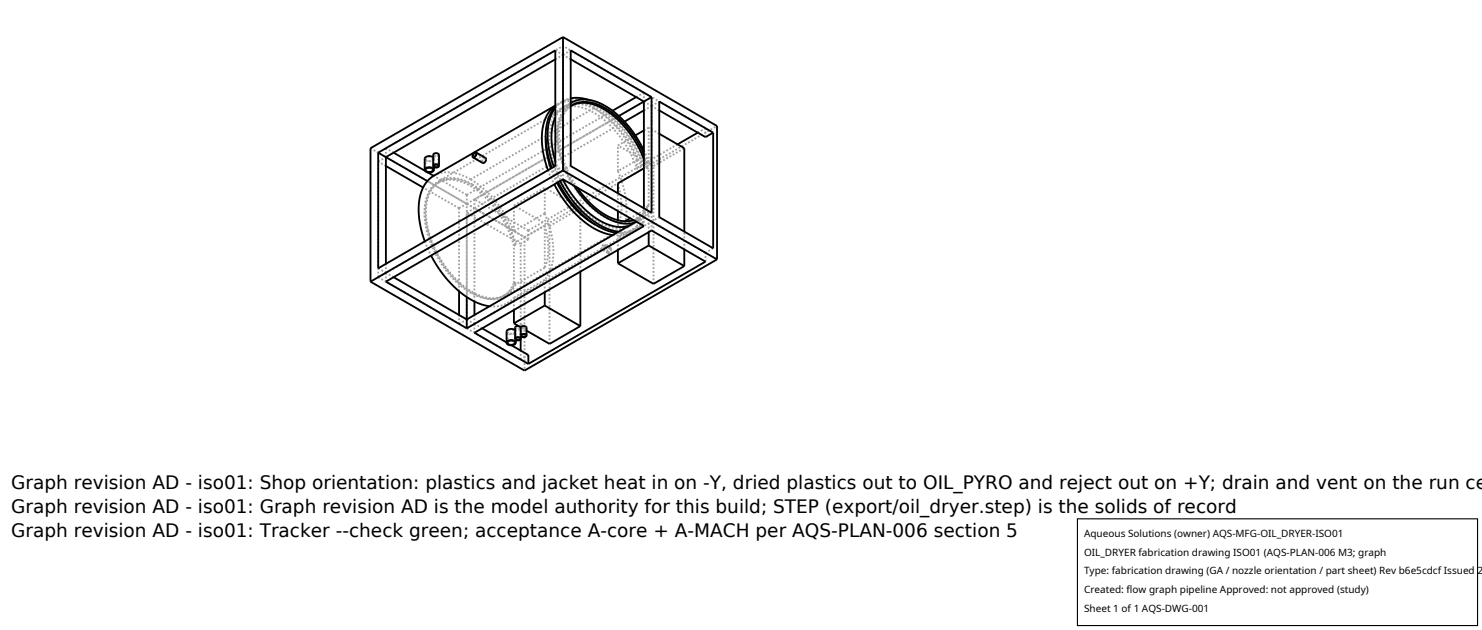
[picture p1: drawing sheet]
<svg xmlns="http://www.w3.org/2000/svg" width="212mm" height="90mm" viewBox="0 0 212 90" stroke-linecap="round" stroke-linejoin="round" font-family="sans-serif">
<g fill="none" stroke="#a0a0a0" stroke-width=".26" stroke-dasharray=".3 .3" stroke-linecap="butt">
<path d="M77.9 19.7l.2-1.2 .4-1.3 .6-.9 .9-.7M79.3 8.5l1.1-.7M79.3 7.2l1.1 .6M79.3 15.2l.8-.6M79.3 15.4l.5-.5 .6-.4M79.6 14.9l-.3 .2M80 15.6l1.2-.4 1.5 .1 1.7 .6 1.5 .9 1.6 1.4 1.4 1.9 1.2 1.9 .9 2.1M80.1 14.6l1.3-.4h1.4l1.6 .5 1.7 .9 1.7 1.4 1.4 1.6 1.3 1.9 1 2M80.4 14.5l1.1-.5M80.4 14.5l-.3 .1M80.4 6.6v1.2M80.4 7.8l1.1-.6"/>
<path d="M80.5 15.3l1.2-.4h1.5l1.8 .6 1.6 1.1 1.5 1.4 1.4 1.7 1.2 2 .8 2.1M80.5 15.3l-.5 .3M80.8 15.1l-.9 .7-.6 1M81.5 15l1.1-.4h1.1l1.2 .2 1.3 .7M81.5 15l-18.8 10.8M81.5 8.5l-1.1-.7M81.5 14.7l-.9 .8-.6 1.1-.3 1.4-.1 1.5 .2 1.7 .5 1.7 .7 1.8 1 1.8M81.5 14.7l-.7 .4M81.6 15.1h.1M81.8 15l-.2 .1M84 14.2l1.1 .5 1 .6 1.1 .8 1.2 1 1.1 1.3 .8 1.2 1.5 2.8M84.8 15.5l-17.6 10.1"/>
<path d="M84.8 15.5l-1.5-.7-1.4-.3h-1.3l-1 .4M86.2 15.5l2 1.4 1.8 2 1.5 2.4 .9 2.5M90.9 13.9l1.1-.7M92 13.2l-11.6-6.6M92 15.8l1.1-.7M92 13.2v1.3M92 18.6l.6-.4M92 14.5l1.1 .6M93.1 13.9v1.2M93.1 15.1l1.1-.6M94.2 15.8l-1.1-.7M94.2 19.1l-1.6-.9"/>
<path d="M99.7 18.9l1.1-.6M100.8 18.3l-7.7-4.4M100.8 19.6v-1.3M52.9 21.2l22 12.7M54 39.6v-16.5M54 39.6l11.6 6.6M54 23.1l1.1-.7M54 39.6l1.1-.7M54 38.3l1.1 .6M55.1 23.7l-1.1-.6M55.1 21.2l25.3-14.6M55.1 38.9v-1.2"/>
<path d="M55.1 38.9l25.3-14.6M55.1 38.9v1.3M55.1 21.2v1.2M56.2 21.8l-1.1-.6M56.2 39.6l-1.1-.7M60.7 34.5l.9 2M60.8 22.7l.3-.3 .6 .1M60.8 22.7v1.6M61.1 24.6l-.4-.2M61.7 22.5l.1 .2M61.8 22.7l-.1 .2-.3 .1-.4-.1-.2-.2M61.8 22.7v1.6"/>
<path d="M61.9 22.5l.1 .2M62 22.7l-.2 .2-.4 .1-.5-.1-.2-.2M62 22.7v1.1M62 22.1l.2-.2 .3 .1M62 22.1v1.6M62.5 22l.1 .1M62.5 26.1l-.8 .7-.6 .9-.4 1.3-.1 1.5 .1 1.4 .4 1.7 .6 1.7 .9 1.6 1 1.6 1.1 1.3 1.3 1.2 1.3 .9 1.3 .5 1.2 .3 1.1-.1 1-.3M62.6 22.1l-.3 .2-.3-.2M62.6 22.1v1.6M62.7 25.8l1-.3 1.1-.1 1.4 .3 1.2 .6M62.7 22.1l-.1 .2h-.3h-.3l-.1-.2M62.8 26l-.8 .6-.6 1-.4 1.2-.2 1.3 .1 1.6 .4 1.6 .6 1.8 .8 1.6 1 1.5 1.2 1.4 1.2 1.2 1.3 .9 1.4 .6 1.2 .3 1.1-.1 1-.4"/>
<path d="M62.8 26l-.3 .1M65.6 29.7l-5.2-2.9M65.6 29.7l1.1-.6M66.7 27.8l20.8-12M66.7 27.8l-4.8-2.7M66.7 30.4l1.1-.7M66.7 29.1l-5.7-3.2M66.7 29.1l21.7-12.5M66.7 27.8v1.3M66.7 29.1l1.1 .6M67.2 25.6l-1.4-.7-1.4-.3-1.3 .1-1.1 .4M67.4 26.3l2 1.5 1.7 2 1.5 2.4 1 2.4"/>
<path d="M67.6 22.4l1.4 .8M67.8 28.5l25.3-14.6M67.8 28.5v1.2M67.8 29.7l21.4-12.3M67.9 21.9l1.4 .7M69 23.2l.2-.1 .2-.3M69.3 22.6l-.3 .2v.4M69.3 22.6h-.2l-.2 .2-.1 .3 .1 .2M69.4 22.8l-.1-.2M73.4 33l-1.2-2.3-1.5-2.1-1.8-1.8-1.7-1.2M73.4 33v-3.7M73.4 35.1l-.8-2.2-1.1-2-1.3-1.8-1.6-1.5-1.6-1.1-1.6-.7-1.5-.1-.7 .1-.7 .3"/>
<path d="M73.4 29.3l4.4-2.5M73.6 35l-.2 .1M73.6 35v-.4M73.6 35l-.7-2.1-1.1-2-1.4-1.9-1.5-1.5-1.6-1.2-1.7-.6-1.6-.1-1.2 .4M74.4 34.8l-7.7-4.4M74.9 33.9v19M74.9 33.9l27.5-15.9M75.5 32.9l-7.7-4.4M75.5 32.9l21.3-12.3M75.5 34.2l-7.7-4.5M75.5 34.2l-1.1 .6M75.5 34.2v-1.3"/>
<path d="M77.8 30.5l.9 2.7 .2 1.4 .1 1.3v1.2l-.3 1.1-.4 1-.5 .8M77.8 30.5v-3.7M77.8 40l-4.4 2.5M77.8 30.5l-4.4 2.5M77.8 32.2l-4.2 2.4M77.8 38.2v-6M77.8 38.2l-4.2 2.4M77.8 32.2l.4 1.6 .1 1.7-.1 1.4-.4 1.3M78.3 24.3l.9 2M78.5 32.3l4.4-2.6M78.5 32.3l-5.1-3M79.3 23.7l1.1 .6"/>
<path d="M79.3 23l1.1 2.6M79.6 26.1l-.9-2M79.7 26l-.9-2M80 25.9l-.9-2.1M80.4 24.3v1.3M80.4 24.3v-16.5M80.4 24.3l1.1-.6M82.4 26.8l-1-1.7-.8-1.8-.5-1.7-.2-1.7v-1.5l.3-1.3 .5-1.1 .8-.8M82.9 38.8v-9.1M82.9 29.7l-5.1-2.9M86 35.7l-.1-.2 .1-.3 .2-.2 .2-.1M86 35.6v-.4l.3-.2"/>
<path d="M86.3 35l.1 .2M86.4 34.9l.1 .2M86.4 35.2l-.1 .3-.3 .1M86.5 35.1l-.2 .4-.3 .2M86.8 36.1l.3-.1 .2-.4M86.8 36.1l-.8-.4M86.9 36l.2-.1 .1-.3M86.9 36l-.9-.4M87.2 35.5l-.3 .2v.3M87.2 35.5l-.9-.5M87.2 35.4h-.2l-.2 .2-.1 .3 .1 .2M87.2 35.4l-.8-.5"/>
<path d="M87.2 35.6v-.1M87.3 35.6l-.1-.2M87.5 33.6l1.4-.1 1.2-.4M88.2 35.7v-1.8M88.2 24.4l.9 2.7 .3 1.4 .1 1.3-.1 1.3-.2 1-.4 1-.6 .8M88.2 24.4v-3.6M88.2 20.8l2.5-1.5M88.2 32.2v-.8M88.2 30.1v-2.5M88.2 26.2l.4 1.5 .2 1.7-.1 1.5-.5 1.3M89.3 31.6l-1.1 .6M89.7 32.4l-1 .4-1.1 .1-1.2-.3-1.3-.5"/>
<path d="M89.8 32.3l.7-.3M90.1 33.1l.9-.8M90.1 33.1l-17.6 10.2M90.2 32.1l-1 .4-1.2 .1-1.3-.3-1.3-.6-1.4-1-1.3-1.2-1.1-1.4-1.1-1.5-.8-1.7-.7-1.8-.4-1.8-.1-1.6 .1-1.4 .4-1.3 .6-1 .9-.7M90.2 32.1l-.5 .3M90.5 32l.7-.6 .6-.8M90.6 31.8l.7-.3M90.6 32.8l-1.2 .4-1.3 .1M90.9 31.6l1.1-.6M90.9 32.6l-1.2 .5h-1.3M90.9 32.6l-.3 .2M90.9 31.3l-1 .4h-1.1l-1.2-.3-1.4-.6-1.2-.9-1.2-1.1-1.2-1.3-1.1-1.7-.8-1.7-.6-1.7-.3-1.6-.2-1.6 .2-1.3 .4-1.2 .5-.9 .9-.7"/>
<path d="M91 31.4l-1 .4h-1.2l-1.2-.2-1.4-.7-1.3-.9-1.2-1.1-1.2-1.4-1-1.5-.8-1.7-.6-1.6-.4-1.7-.2-1.6 .1-1.4 .4-1.3 .7-1 .8-.7M91 31.4l-18.8 10.9M91 22.9l-1.2-2.3-1.5-2.1-1.7-1.8-1.8-1.2M91 22.9l-2.8 1.5M91 32.3l-2.8 1.6M91 32.3v-1.2M91 24.1v-1.2M91 31.1l-.6 .8-.7 .5M91.1 31.2l-.6 .2M91.1 31.2l-.2 .1M91.3 31.5l.8-.6 .5-.8M91.3 31.5l-.8 .5"/>
<path d="M91.5 30.7l-.5 .4M91.5 32v-1.3M91.5 23.8v-1.3M91.5 23.8l-.5 .3M91.5 30.7l-.5 .8-.8 .6M91.5 32l-.9 .8M91.8 31.9l-.3 .1M91.8 31.9v-1.3M91.8 23.7v-1.3M91.8 22.4l-.3 .1M91.8 23.7l-.9-2.2-1.2-2-1.5-1.8-1.5-1.4-1.5-1-1.7-.5-1.5-.1-1.2 .4M91.8 31.9l-.9 .7"/>
<path d="M92 31v1.3M92 31l-11.6-6.7M92 22l.6 2M92 31v-1.3M92 31l1.1-.6M92 31l1.1 .6M92 22.7l.4 1.4M92.4 23.8l-.4 .2M92.4 24.1v-.3M92.4 29.8v-.4M92.4 29.8l-2.4 1.4M92.4 29.4l-.6 1.1-.9 .8"/>
<path d="M92.4 29.8l-.6 .9-.8 .7M92.6 33.2v-3.1M92.6 23.2v-5M92.6 23.2l-.6-1.7M92.6 29.3v-5.3M92.6 29.3l-.6 1.1-.9 .8M92.6 30.1l-.8 .5M92.6 23.2l-.8 .5M92.6 24l-.2 .1M92.6 29.3l-.2 .1M93.1 31.6v1.3M93.1 31.6l1.1-.6"/>
<path d="M93.1 31.6v-16.5M93.3 23.7l4.4-2.5M93.3 23.7l-5.1-2.9M97.7 35.6v-2.5M100.8 37.4v-1.3M100.8 36.1l-7.7-4.5M101.9 35.5l-1.1 .6M65.6 46.2v-1.2M65.6 41.6v-11.9M65.6 46.2l1.1-.6M66.7 46.9l7.7 4.4M66.7 46.9v-16.5"/>
<path d="M66.7 46.9l1.1-.7M66.7 42.4v-13.3M66.7 45.6l1.1 .6M67.8 46.2v-1.2M67.8 43.1v-13.4M67.8 46.2l25.3-14.6M67.8 46.2v1.3M68.9 46.9l-1.1-.7M69.9 43.7h1.4l1.2-.4M71.9 42.3l.9-.8 .6-1.1M72.1 42.1l.9-.7 .6-1.1M72.1 42.1l-.2 .2"/>
<path d="M72.2 42.3l-1 .3-1.2 .1-1.3-.3-1.3-.6-1.3-.9-1.2-1.2-1.1-1.3-1.1-1.5-.8-1.7-.6-1.6-.4-1.7-.2-1.6 .1-1.5 .4-1.2 .6-1 .9-.8M72.4 47.3l.1 .3 .5 .1 .5-.1 .2-.3M72.5 43.3l.9-.8M72.5 47.3l.1 .3 .4 .1 .4-.1 .1-.3M72.5 48.9v-1.6M73.1 49.3l-.7-.4M73.4 47.1h-.6l-.3 .2M73.4 44.3v-1.8M73.4 40.4v-5.3M73.5 47.3l-.1-.2M73.5 48.9v-1.6M73.6 46.8l.1 .2h.2h.4l.1-.2"/>
<path d="M73.6 40.6v-.3M73.6 40.3l-.2 .1M73.6 40.6l-.6 1-.8 .7M73.7 47.3l-.1-.1M73.7 48.5v-1.2M73.7 46.8l.3 .2 .3-.2M73.7 48.4v-1.6M74.2 46.7l-.3-.1-.2 .2M74.3 46.6h-.2M74.3 46.8l-.1-.1M74.3 48.4v-1.6M74.4 51.3v-1.2"/>
<path d="M74.4 48.5v-13.7M74.4 46.3l.1 .2 .4 .1M74.4 46.7v-.4M74.4 46.3h.1M74.4 46.8l-.1-.2M74.4 48v-1.2M74.5 46.8v-.5M74.5 46.3l.3 .2M74.5 46.8l.2-.2 .3 .1M74.5 47.9v-1.6M74.8 46.5l.1 .1M74.8 47v-.5"/>
<path d="M74.8 47l-.3-.2M74.9 47v-.4M75 46.7l.1 .1M75.1 46.8l-.3 .2M75.1 47.9v-1.1M75.2 47.2l-.3-.2M75.2 46.8l-.3 .2M75.5 50.7l-1.1 .6M77.8 41.7v-1.7M78.5 49.1v-16.8M93.3 40.5v-16.8"/>
</g>
<g fill="none" stroke="#000" stroke-width=".26">
<path d="M77.9 19.7l.2 2.2 .6 2.2M79.3 15.1l-.7 .6-.6 .9-.3 1-.3 1.1v1.3l.1 1.4 .3 1.4 .5 1.5M79.3 16.8l-.4 1.2-.1 1.5 .1 1.8 .4 1.7M79.3 15.2l-.6 .8-.4 .9-.2 1-.2 1.1 .2 2.5 .7 2.5M79.3 15.4l-.4 .7-.4 .9-.3 2 .2 2.4 .7 2.4M79.3 8.5l-24.2 13.9v15.3M79.3 15.1l-17.3 10M80.4 5.3l-27.5 15.9v19M80.4 5.3l22 12.7v19M80.4 5.3v19M81.5 14.7h.1zM81.5 15.2l1.1-.5 1.3-.1 1.5 .3 1.4 .8 1.5 1.1 1.5 1.6 1.1 1.6 1.1 2"/>
<path d="M81.5 14h1.2l1.3 .2M81.5 7.2l11.6 6.7v16.5l-11.6-6.7zM81.5 8.5l10.5 6M81.6 14.7l1.1-.4 1.3-.1 1.4 .4 1.6 .8 1.4 1.1 1.4 1.5 1.2 1.7 1 1.8M81.7 15.1l1.1-.4 1.4 .1 1.5 .5 1.4 .9 1.5 1.2 1.3 1.5 1.1 1.8 1 2M90.9 13.9l-3.4 1.9M92 15.8l-2.8 1.6M92 14.5l-3.6 2.1M92 18.6l-1.3 .7M92 14.5v15.2M93.1 13.9l-1.1 .6M94.2 15.8l6.6 3.8 1.1-.7"/>
<path d="M94.2 14.5l7.7 4.4v16.6l-7.7-4.5zM94.2 19.1l3.5 2.1v11.9M99.7 18.9l-2.9 1.7M54 21.8l25.3-14.6v16.5l-25.3 14.6zM54 21.8l7 4.1M55.1 23.7l5.3 3.1M56.2 21.8l4.5 2.6M60.7 24.3l.1-.3 .5-.1 .5 .1 .2 .3M60.7 24.3l.1 .2 .5 .1 .5-.1 .2-.2M60.8 24.1l.3-.1h.4l.2 .1 .1 .2-.2 .2h-.4l-.4-.1zM61.1 24.6l.8 .5M61.6 36.5l.8 1.4 .9 1.4 1.1 1.2 1 1 1.2 .9 1.2 .7 1.1 .4 1 .2"/>
<path d="M61.9 22.5l-.6-.2-.6 .2v1.8M61.9 23.7l.1-.2h.3h.3l.1 .2M61.9 23.7l.1 .2h.2h.4l.1-.2M61.9 23.7v-1.6l.1-.2h.3l.4 .2v1.6M62 25.1l-.8 .6-.6 .8-.5 1-.2 1.2-.1 1.4 .1 1.3 .3 1.5 .5 1.6M62 23.8v.5M62 23.6l.4-.1 .2 .2-.4 .2-.2-.1zM67.7 21.9l.2-.1 .1 .2-.1 .3-.2 .1-.2-.2zM68 21.8l1.4 .8-.1 .4-.3 .3-1.4-.8M68 21.8l.1 .2-.1 .3-.2 .2h-.2M68 21.8h-.2l-.2 .2-.1 .3 .1 .2M79.2 26.3l.7 1.4 1 1.4 1.1 1.3 1.1 1 1.2 .9 1.1 .6 1.1 .5 1 .2"/>
<path d="M79.6 26.1l1.1 2 1.4 1.6 1.5 1.4 1.5 1M79.7 26l1.7 2.7 1 1.2 1.2 1.1 1.1 .9 1.1 .6 1.2 .5 1.1 .3M80 25.9l.8 1.4 1 1.3 1 1.2 1.1 1.1 1.1 .8 1.2 .7 1.1 .5 1.1 .2M80.4 25.6l.9 1.7 1.1 1.4 1.1 1.2 1.4 1.1 1.3 .8 1.3 .5 1.2 .1 1.1-.1M80.4 24.3l-27.5 15.9M80.4 24.3l22 12.7M82 26.5l.9 1.4 1 1.1 1.1 1 1.2 .9 1.2 .6 1.1 .3 1.1 .1 1-.1M82.4 26.8l1 1.2 .9 1.1 1 .8 1.1 .8 1.1 .5 1 .3 1 .1 1-.2M82.9 38.8v7.8M88.2 37.6l5.1 2.9 4.4-2.5M88.2 30.1v1.3M88.2 35.7v1.9"/>
<path d="M90 31.2l-.7 .4M90.9 31.6l-24.2 14-10.5-6M92 24l-3.8 2.2v1.4M92.6 35.1l5.1 2.9M92.6 35.1l-4.4 2.5M92.6 33.2v1.9M97.7 35.6v2.4M102.4 37l-27.5 15.9-22-12.7M55.1 40.2l25.3-14.6 11.6 6.7-25.3 14.6zM65.6 41.6v3.4M66.7 42.4v4.5M67.8 47.5l25.3-14.6 7.7 4.5-25.3 14.6z"/>
<path d="M67.8 43.1v1.9M68.9 46.9l3.5 2M72.4 48.9l.1-.2 .5-.1 .5 .1 .2 .2M72.4 48.9l.1 .3 .5 .1 .5-.1 .2-.3M72.5 48.8l.3-.1 .3-.1 .3 .2 .1 .2-.2 .2h-.4l-.4-.1zM73.1 49.3l2.4 1.4v1.3M73.4 44.3v1.9M73.4 46.2l1 .5M73.6 48.4l.1-.2 .3-.1 .3 .1 .1 .2M73.6 48.4l.1 .1 .2 .1h.4l.1-.2M73.6 47.2l-.6-.2-.6 .2v1.7M73.7 48.5v.4"/>
<path d="M73.7 48.3l.4-.1 .2 .2-.4 .1-.2-.1zM74.1 46.6h-.4l-.1 .2v1.6M74.4 48.5v1.6M74.4 47.9l.1-.1 .3-.1h.3l.1 .2M74.4 47.9l.1 .2h.3h.3l.1-.2M74.4 46.7v1.2M74.4 46.7l.3-.1 .5 .1v1.2M74.4 48v.4M74.5 47.8l.4-.1 .2 .2-.4 .2-.2-.1zM77.8 43.6l5.1 3M77.8 43.6l-4.4 2.6M77.8 41.7v1.9"/>
<path d="M82.9 46.6l-4.4 2.5-3.3-1.9"/>
</g>
<path d="M153.9 74.1h57.1v15.2h-57.1z" fill="#fff" stroke="#000" stroke-width=".16"/>
<g font-size="2.6">
<text x="1.6" y="69.8">Graph revision AD - iso01: Shop orientation: plastics and jacket heat in on -Y, dried plastics out to OIL_PYRO and reject out on +Y; drain and vent on the run ce</text>
<text x="1.6" y="73.3">Graph revision AD - iso01: Graph revision AD is the model authority for this build; STEP (export/oil_dryer.step) is the solids of record</text>
<text x="1.6" y="76.7">Graph revision AD - iso01: Tracker --check green; acceptance A-core + A-MACH per AQS-PLAN-006 section 5</text>
</g>
<g font-size="1.4">
<text x="154.8" y="76.6">Aqueous Solutions (owner) AQS-MFG-OIL_DRYER-ISO01</text>
<text x="154.8" y="79.3">OIL_DRYER fabrication drawing ISO01 (AQS-PLAN-006 M3; graph</text>
<text x="154.8" y="82">Type: fabrication drawing (GA / nozzle orientation / part sheet) Rev b6e5cdcf Issued 2</text>
<text x="154.8" y="84.7">Created: flow graph pipeline Approved: not approved (study)</text>
<text x="154.8" y="87.4">Sheet 1 of 1 AQS-DWG-001</text>
</g>
</svg>
